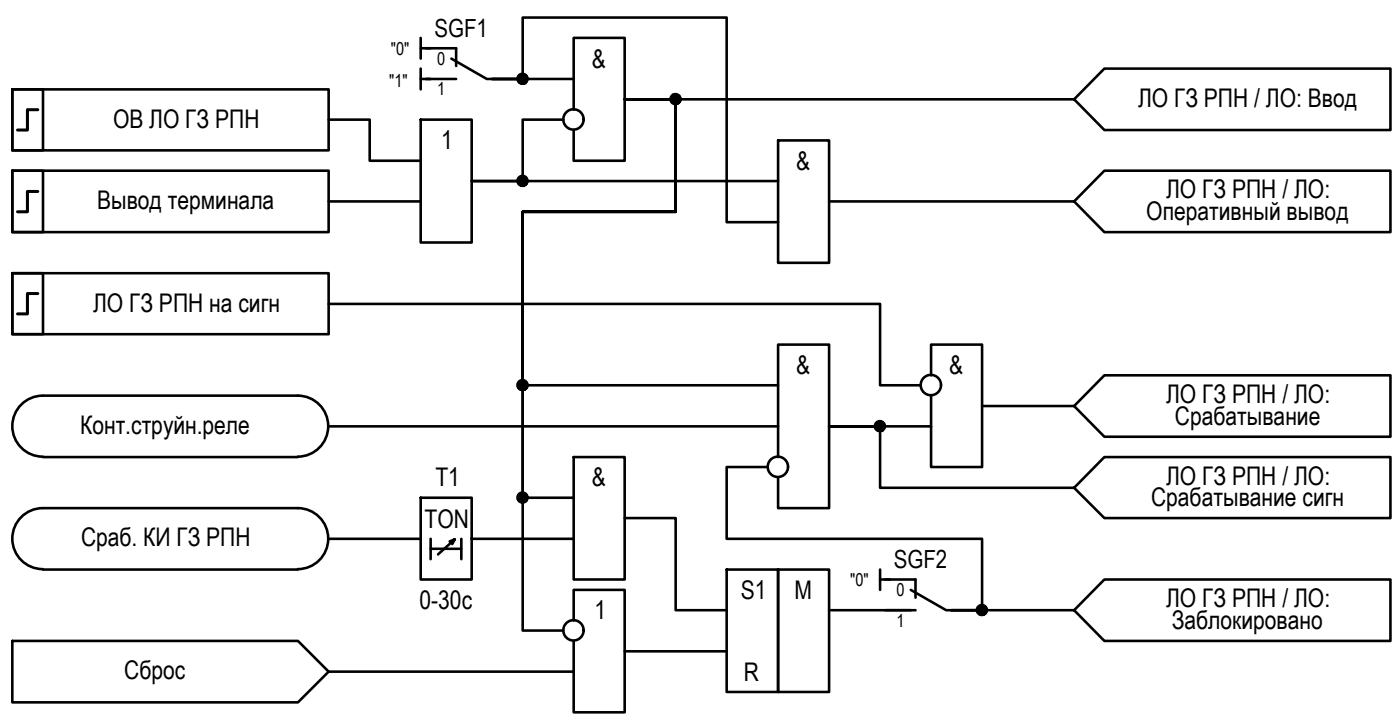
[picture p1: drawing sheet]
<svg xmlns="http://www.w3.org/2000/svg" width="137mm" height="71mm" viewBox="0 0 137 71" stroke-linecap="round" stroke-linejoin="round" font-family="sans-serif">
<!-- layer: 0 -->
<g fill="none" stroke="#000" stroke-width=".25">
<path d="M1.2 8.7h3v6h-3zM1.2 16.7h3v6h-3zM32.2 11.7h4v4h5M32.2 19.7h9M41.2 11.7h5v12h-5zM41.2 3.7v2M41.2 6.7v2M41.2 4.7h1M41.2 7.7h1M55.2 11.7h-4v6h-5h30M56.2 10.7v-7h5v12h-5v-3M56.2 7.7h-8h3v-6h20v20h5"/>
<path d="M61.2 9.7h5v11h-15v41h4M76.2 13.7h5v12h-5zM81.2 19.7h24M105.2 9.7h-44h5v11h-15v7M1.2 26.7h3v6h-3zM32.2 29.7h54v8h4M76.2 37.7h-25v-17h15v-11h-5h5v11h-15v28h5M91.2 36.7v-3h5v12h-5v-7M96.2 39.7h9M32.2 41.7h44M32.2 52.7h9M41.2 48.7h5v8h-5z"/>
<path d="M42.2 52.7v2M42.2 53.7h3M44 53l.6-.2-1.7 1.5M44.6 52.8l-.3 .4M45.2 52.7v2M46.2 52.7h.1M46.2 52.7h10M56.2 44.7h5v12h-5zM61.2 50.7h5v9h5M71.2 55.7h5v12h-5zM75.2 45.7h-4v7h25v7h-3h12M76.2 55.7h5v12h-5z"/>
<path d="M76.2 44.7v-11h5v16h-5v-3M81.2 59.7h8M86.2 55.7v2M86.2 56.7h1M91.2 41.7h-10h5v6h19M32.2 65.7h24M56.2 60.7v-3h5v12h-5v-7M61.2 63.7h10"/>
<circle cx="51.2" cy="17.7" r=".49"/>
<circle cx="51.2" cy="7.7" r=".49"/>
<circle cx="56.2" cy="11.7" r=".99"/>
<circle cx="66.2" cy="9.7" r=".49"/>
<circle cx="51.2" cy="37.7" r=".49"/>
<circle cx="91.2" cy="37.7" r=".99"/>
<circle cx="51.2" cy="48.7" r=".49"/>
<circle cx="76.2" cy="45.7" r=".99"/>
<circle cx="86.2" cy="41.7" r=".49"/>
<circle cx="96.2" cy="59.7" r=".49"/>
<circle cx="56.2" cy="61.7" r=".99"/>
</g>
<path d="M41.7 4.7h3v1.8M41.7 7.7h3M44.2 5.7l3.5 2h3M86.7 56.7h3v1.8M86.7 59.7h3M89.2 57.7l3.5 2h3" fill="none" stroke="#000" stroke-width=".25"/>
<!-- layer: 0 -->
<g fill="#000" stroke="#000" stroke-width=".1">
<path d="M50.7 18h.9zM51.1 18.2h.2zM51.1 8.2h.2zM51.1 17.2h.1zM51.1 7.2h.1zM65.8 10h.8zM66.1 10.2h.2zM66.1 9.2h.2zM51.1 38.2h.2zM51.1 37.2h.1zM50.8 49h.8zM51.1 49.2h.2z"/>
<path d="M51.1 48.2h.1zM86 42.2h.3zM86.1 42.2h.2zM86.1 41.2h.2zM96.1 59.2h.1zM96.1 60.2h.2z"/>
<path d="M51.1 17.2l.2 .1zM51.1 17.3h.2z"/>
<path d="M51.1 18.2h.1zM51.1 18.2h.1z"/>
<path d="M51.1 7.2h.2zM51.1 7.2h.2z"/>
<path d="M51.1 8.2h.1zM51.1 8.2h.1z"/>
<path d="M51.1 17.3h.3zM51 17.3h.4z"/>
<path d="M51.1 7.2l.3 .1zM51.1 7.2l.3 .1z"/>
<path d="M51 17.3h.4zM51 17.3h.4z"/>
<path d="M51 18.2h.4zM51 18.2h.3z"/>
<path d="M51 7.3h.4zM51 7.3h.4z"/>
<path d="M51 8.2h.4zM51 8.2h.3z"/>
<path d="M51 17.3h.5zM51 17.3h.5z"/>
<path d="M51 18.2h.4zM51 18.2h.4z"/>
<path d="M51 7.3h.5zM51 7.3h.5z"/>
<path d="M51 8.2h.4zM51 8.2h.4z"/>
<path d="M50.9 17.3h.6zM50.9 17.3h.6z"/>
<path d="M50.9 18.1h.6zM50.9 18.1l.5 .1z"/>
<path d="M50.9 7.3h.6zM50.9 7.3h.6z"/>
<path d="M50.9 8.2h.6zM50.9 8.2h.5z"/>
<path d="M50.9 17.3h.6zM50.9 17.3h.6z"/>
<path d="M50.9 18.1h.6zM50.9 18.1h.6z"/>
<path d="M50.9 7.3h.6zM50.9 7.3h.6z"/>
<path d="M50.9 8.2h.6zM50.9 8.2h.6z"/>
<path d="M50.9 17.3l.7 .1zM50.9 17.3l.7 .1z"/>
<path d="M50.9 18.1h.6zM50.9 18.1h.6z"/>
<path d="M50.9 7.3l.7 .1zM50.9 7.3l.7 .1z"/>
<path d="M50.9 8.1h.6zM50.9 8.1l.6 .1z"/>
<path d="M50.9 17.4h.7zM50.9 17.4h.7z"/>
<path d="M50.8 17.4l.8 .1zM50.8 17.4l.8 .1z"/>
<path d="M50.8 18l.8 .1zM50.8 18l.8 .1z"/>
<path d="M50.9 18.1h.7zM50.9 18.1h.6z"/>
<path d="M50.9 7.4h.7zM50.9 7.4h.7z"/>
<path d="M50.8 7.4l.8 .1zM50.8 7.4l.8 .1z"/>
<path d="M50.8 8l.8 .1zM50.8 8l.8 .1z"/>
<path d="M50.9 8.1h.7zM50.9 8.1h.6z"/>
<path d="M50.8 17.5h.8zM50.8 17.5h.8z"/>
<path d="M50.7 17.5l1 .1zM50.7 17.5l1 .1z"/>
<path d="M50.8 18h.8zM50.8 18h.8z"/>
<path d="M50.8 7.5h.8zM50.8 7.5h.8z"/>
<path d="M50.7 7.5l1 .1zM50.7 7.5l1 .1z"/>
<path d="M50.7 7.9l.9 .1zM50.7 7.9l.9 .1z"/>
<path d="M50.8 8h.8zM50.8 8h.8z"/>
<path d="M50.7 17.6h1zM50.7 17.6h1z"/>
<path d="M50.7 17.6h1zM50.7 17.6h1z"/>
<path d="M50.7 17.8l1 .1zM50.7 17.8l1 .1z"/>
<path d="M50.7 17.9l.9 .1 .1-.1zM50.7 17.9l.9 .1h-.9zM50.7 18h.9z"/>
<path d="M50.7 7.6h1zM50.7 7.6h1z"/>
<path d="M50.7 7.6h1zM50.7 7.6h1z"/>
<path d="M50.7 7.9h1zM50.7 7.9h1z"/>
<path d="M50.7 7.9h1zM50.7 7.9h.9z"/>
<path d="M50.7 17.6l1 .1zM50.7 17.6l1 .1z"/>
<path d="M50.7 17.7h1zM50.7 17.7h1z"/>
<path d="M50.7 17.7l1 .1zM50.7 17.7l1 .1z"/>
<path d="M50.7 17.8h1zM50.7 17.8h1z"/>
<path d="M50.7 17.8h1zM50.7 17.8h1z"/>
<path d="M50.7 7.6l1 .1zM50.7 7.6l1 .1z"/>
<path d="M50.7 7.7h1zM50.7 7.7h1z"/>
<path d="M50.7 7.7l1 .1zM50.7 7.7l1 .1z"/>
<path d="M50.7 7.8h1zM50.7 7.8h1z"/>
<path d="M50.7 7.8h1zM50.7 7.8l1 .1z"/>
<path d="M66.1 10.2h.2zM66.1 10.2h.2z"/>
<path d="M66.1 9.2l.2 .1zM66.1 9.2l.2 .1z"/>
<path d="M66.1 9.3h.3zM66 9.3h.4z"/>
<path d="M66 10.2h.4zM66 10.2h.4z"/>
<path d="M66 10.2h.4zM66 10.2h.3z"/>
<path d="M66 9.3h.4zM66 9.3h.4z"/>
<path d="M66 9.3h.4zM65.9 9.3h.5z"/>
<path d="M65.9 9.3h.6zM65.9 9.3h.6z"/>
<path d="M65.9 10.1h.5zM65.9 10.1h.6z"/>
<path d="M65.9 10.1h.5zM65.9 10.1l.5 .1z"/>
<path d="M65.9 9.3h.6zM65.9 9.3h.6z"/>
<path d="M65.9 9.3l.7 .1zM65.9 9.3l.7 .1z"/>
<path d="M65.9 10.1h.6zM65.9 10.1h.6z"/>
<path d="M65.8 9.4h.8zM65.8 9.4h.8z"/>
<path d="M65.8 10.1h.8zM65.8 10.1h.7z"/>
<path d="M65.8 9.4l.8 .1zM65.8 9.4l.8 .1z"/>
<path d="M65.8 9.5h.9zM65.8 9.5h.9z"/>
<path d="M65.8 10h.8zM65.8 10l.8 .1z"/>
<path d="M65.8 9.5h.9zM65.8 9.5h.9z"/>
<path d="M65.7 9.5l1 .1zM65.7 9.5l1 .1z"/>
<path d="M65.7 9.9l1 .1zM65.7 9.9l1 .1z"/>
<path d="M65.8 10h.9zM65.8 10h.8zM65.8 10h.8z"/>
<path d="M65.7 9.6h1zM65.7 9.6h1z"/>
<path d="M65.7 9.6l1 .1zM65.7 9.6l1 .1z"/>
<path d="M65.7 9.7h1zM65.7 9.7h1z"/>
<path d="M65.7 9.7l1 .1zM65.7 9.7l1 .1z"/>
<path d="M65.7 9.8h1zM65.7 9.8h1z"/>
<path d="M65.7 9.8h1zM65.7 9.8h1z"/>
<path d="M65.7 9.8l1 .1v-.1zM65.7 9.8l1 .1h-1z"/>
<path d="M51.1 37.2h.2zM51.1 37.2h.2z"/>
<path d="M51.1 38.2h.1zM51.1 38.2h.1z"/>
<path d="M51.1 37.2h.3zM51 37.2h.4z"/>
<path d="M51 37.2l.4 .1zM51 37.2l.4 .1z"/>
<path d="M51 38.2h.4zM51 38.2h.3z"/>
<path d="M51 37.3h.5zM50.9 37.3h.6z"/>
<path d="M51 38.2h.4zM51 38.2h.4z"/>
<path d="M50.9 37.3h.6zM50.9 37.3h.6z"/>
<path d="M50.9 38.2h.6zM50.9 38.2h.5z"/>
<path d="M50.9 37.3l.6 .1zM50.9 37.3l.6 .1z"/>
<path d="M50.9 38.1h.6zM50.9 38.1l.6 .1z"/>
<path d="M50.9 38.1h.6zM50.9 38.1h.7z"/>
<path d="M50.9 38.1h.6zM50.9 38.1h.6z"/>
<path d="M50.9 37.4h.7zM50.9 37.4h.7z"/>
<path d="M50.9 37.4h.7zM50.9 37.4h.7z"/>
<path d="M50.8 37.4h.8zM50.8 37.4h.8z"/>
<path d="M50.8 38l.8 .1zM50.8 38l.8 .1z"/>
<path d="M50.8 37.4l.8 .1zM50.8 37.4l.8 .1z"/>
<path d="M50.7 37.5h1zM50.7 37.5h1z"/>
<path d="M50.7 38h.9zM50.7 38h.9z"/>
<path d="M50.8 38h.8zM50.8 38h.8z"/>
<path d="M50.7 37.5l1 .1zM50.7 37.5l1 .1z"/>
<path d="M50.7 37.6h1zM50.7 37.6h1z"/>
<path d="M50.7 37.9h1zM50.7 37.9h1z"/>
<path d="M50.7 37.9h1zM50.7 37.9l.9 .1z"/>
<path d="M50.7 37.6l1 .1zM50.7 37.6l1 .1z"/>
<path d="M50.7 37.7h1zM50.7 37.7h1z"/>
<path d="M50.7 37.7l1 .1v-.1zM50.7 37.7l1 .1h-1z"/>
<path d="M50.7 37.8h1zM50.7 37.8h1z"/>
<path d="M50.7 37.8h1zM50.7 37.8l1 .1z"/>
<path d="M51.1 48.2h.2zM51.1 48.2h.2z"/>
<path d="M51.1 49.2h.1zM51.1 49.2h.1z"/>
<path d="M51.1 48.2h.3zM51 48.2h.4z"/>
<path d="M51 48.2l.4 .1zM51 48.2l.4 .1z"/>
<path d="M51 49.2h.4zM51 49.2h.3z"/>
<path d="M51 48.3h.5zM50.9 48.3h.6z"/>
<path d="M51 49.2h.4zM51 49.2h.4z"/>
<path d="M50.9 48.3h.6zM50.9 48.3h.6z"/>
<path d="M50.9 49.1h.6zM50.9 49.1l.5 .1z"/>
<path d="M50.9 48.3h.6zM50.9 48.3h.6z"/>
<path d="M50.9 49.1h.6zM50.9 49.1h.6z"/>
<path d="M50.9 48.3l.7 .1zM50.9 48.3l.7 .1z"/>
<path d="M50.9 49.1h.6zM50.9 49.1h.6z"/>
<path d="M50.9 48.4h.7zM50.9 48.4h.7z"/>
<path d="M50.8 48.4l.8 .1zM50.8 48.4l.8 .1z"/>
<path d="M50.9 49h.7zM50.9 49l.6 .1z"/>
<path d="M50.8 48.5h.8zM50.8 48.5h.8z"/>
<path d="M50.7 48.5h1zM50.7 48.5h1z"/>
<path d="M50.7 49h.9zM50.7 49h.9z"/>
<path d="M50.8 49h.8zM50.8 49h.8zM50.8 49h.8z"/>
<path d="M50.7 48.5l1 .1zM50.7 48.5l1 .1z"/>
<path d="M50.7 48.6h1zM50.7 48.6h1z"/>
<path d="M50.7 48.9h1zM50.7 48.9h1z"/>
<path d="M50.7 48.9h1zM50.7 48.9l.9 .1z"/>
<path d="M50.7 48.6l1 .1zM50.7 48.6l1 .1z"/>
<path d="M50.7 48.7h1zM50.7 48.7h1z"/>
<path d="M50.7 48.7l1 .1zM50.7 48.7l1 .1z"/>
<path d="M50.7 48.8h1zM50.7 48.8h1z"/>
<path d="M50.7 48.8l1 .1v-.1zM50.7 48.8l1 .1h-1z"/>
<path d="M86.1 42.2h.2zM86.1 42.2h.2z"/>
<path d="M86.1 41.2h.2zM86.1 41.2h.2z"/>
<path d="M86.1 41.2l.2 .1zM86.1 41.2l.2 .1z"/>
<path d="M86 41.3h.4zM86 41.3h.4z"/>
<path d="M86 41.3h.5zM86 41.3h.5z"/>
<path d="M86 42.2h.4zM86 42.2h.3zM86 42.2h.3z"/>
<path d="M86 41.3h.5zM85.9 41.3h.6z"/>
<path d="M86 42.1h.5zM86 42.1l.4 .1z"/>
<path d="M85.9 41.3h.6zM85.9 41.3h.6z"/>
<path d="M85.9 41.3l.7 .1zM85.9 41.3l.7 .1z"/>
<path d="M85.9 42.1h.6zM85.9 42.1h.6z"/>
<path d="M85.9 42.1h.6zM85.9 42.1h.6z"/>
<path d="M85.8 41.4h.8zM85.8 41.4h.8z"/>
<path d="M85.8 42.1h.8zM85.8 42.1h.7z"/>
<path d="M85.8 41.4l.8 .1zM85.8 41.4l.8 .1z"/>
<path d="M85.8 42h.8zM85.8 42l.8 .1z"/>
<path d="M85.8 41.5h.8zM85.8 41.5h.8z"/>
<path d="M85.7 41.5l1 .1zM85.7 41.5l1 .1z"/>
<path d="M85.7 41.9l.9 .1zM85.7 41.9l.9 .1z"/>
<path d="M85.8 42h.8zM85.8 42h.8z"/>
<path d="M85.7 41.6h1zM85.7 41.6h1z"/>
<path d="M85.7 41.6h1zM85.7 41.6h1z"/>
<path d="M85.7 41.6l1 .1zM85.7 41.6l1 .1z"/>
<path d="M85.7 41.7h1zM85.7 41.7h1z"/>
<path d="M85.7 41.8h1zM85.7 41.8h1z"/>
<path d="M85.7 41.8l1 .1zM85.7 41.8l1 .1z"/>
<path d="M85.7 41.9h1zM85.7 41.9h1z"/>
<path d="M85.7 41.9h1zM85.7 41.9h.9z"/>
<path d="M85.7 41.7h1zM85.7 41.7l1 .1z"/>
<path d="M96.1 59.2h.2zM96.1 59.2h.2z"/>
<path d="M96.1 59.2h.3zM96 59.2h.4z"/>
<path d="M96 59.2h.4zM96 59.2h.4z"/>
<path d="M96 59.2l.5 .1zM96 59.2l.5 .1z"/>
<path d="M95.9 59.3h.6zM95.9 59.3h.6z"/>
<path d="M95.9 59.3h.6zM95.9 59.3h.6z"/>
<path d="M95.9 59.3l.7 .1zM95.9 59.3l.7 .1z"/>
<path d="M95.9 59.4h.7zM95.9 59.4h.7z"/>
<path d="M95.8 59.4l.8 .1zM95.8 59.4l.8 .1z"/>
<path d="M95.8 59.5h.8zM95.8 59.5h.8z"/>
<path d="M95.7 59.5h1zM95.7 59.5h1z"/>
<path d="M95.7 59.9l.9 .1zM95.7 59.9l.9 .1z"/>
<path d="M95.8 60h.8zM95.8 60h.8z"/>
<path d="M95.7 59.5l1 .1zM95.7 59.5l1 .1z"/>
<path d="M95.7 59.6h1zM95.7 59.6h1z"/>
<path d="M95.7 59.8l1 .1zM95.7 59.8l1 .1z"/>
<path d="M95.7 59.9h1zM95.7 59.9h.9z"/>
<path d="M95.7 59.6l1 .1zM95.7 59.6l1 .1z"/>
<path d="M95.7 59.7h1zM95.7 59.7h1z"/>
<path d="M95.7 59.7l1 .1zM95.7 59.7l1 .1z"/>
<path d="M95.7 59.8h1zM95.7 59.8h1z"/>
<path d="M95.7 59.8h1zM95.7 59.8h1z"/>
<path d="M96.1 60.2h.1zM96.1 60.2h.1z"/>
<path d="M96 60.2h.4zM96 60.2h.3z"/>
<path d="M96 60.2h.4zM96 60.2h.4z"/>
<path d="M95.9 60.1h.6zM95.9 60.1l.5 .1z"/>
<path d="M95.9 60.1h.6zM95.9 60.1h.6z"/>
<path d="M95.9 60.1h.6zM95.9 60.1h.6z"/>
<path d="M95.8 60l.8 .1zM95.8 60l.8 .1z"/>
<path d="M95.9 60.1h.7zM95.9 60.1h.6z"/>
</g>
<path d="M3.7 10.7h-1v2h-1M3.7 18.7h-1v2h-1M3.7 28.7h-1v2h-1" fill="none" stroke="#000" stroke-width=".3"/>
<!-- layer: TEXT -->
<g fill="none" stroke="#000" stroke-width=".25">
<path d="M1.2 8.7h31v6h-31zM1.2 16.7h31v6h-31zM108.2 6.7h28v6h-28l-3-3zM108.2 16.7h28v6h-28l-3-3zM1.2 26.7h31v6h-31zM29.2 38.7a2.98 2.98 0 0 1 3 3 2.98 2.98 0 0 1-3 3M29.2 38.7h-25a2.98 2.98 0 0 0-3 3 2.98 2.98 0 0 0 3 3M108.2 36.7h28v6h-28l-3-3zM4.2 44.7h25M4.2 55.7h25M29.2 49.7a2.98 2.98 0 0 1 3 3 2.98 2.98 0 0 1-3 3M29.2 49.7h-25a2.98 2.98 0 0 0-3 3 2.98 2.98 0 0 0 3 3"/>
<path d="M108.2 44.7h28v6h-28l-3-3zM108.2 56.7h28v6h-28l-3-3zM1.2 62.7h28l3 3-3 3h-28z"/>
</g>
<g font-size="2.5">
<text x="58" y="6.6">&amp;</text>
<text x="111.5" y="10.5">ЛО ГЗ РПН / ЛО: Ввод</text>
<text x="11.1" y="12.5">ОВ ЛО ГЗ РПН</text>
<text x="43.2" y="14.6">1</text>
<text x="78" y="16.6">&amp;</text>
<text x="9.5" y="20.5">Вывод терминала</text>
<text x="112.3" y="21.6">Оперативный вывод</text>
<text x="114.2" y="19.4">ЛО ГЗ РПН / ЛО:</text>
<text x="9.1" y="30.5">ЛО ГЗ РПН на сигн</text>
<text x="78" y="36.6">&amp;</text>
<text x="93" y="36.6">&amp;</text>
<text x="114.2" y="39.4">ЛО ГЗ РПН / ЛО:</text>
<text x="115.1" y="41.6">Срабатывание</text>
<text x="7.9" y="42.5">Конт.струйн.реле</text>
<text x="42.7" y="47.6">T1</text>
<text x="58" y="47.6">&amp;</text>
<text x="114.2" y="47.4">ЛО ГЗ РПН / ЛО:</text>
<text x="7.9" y="53.4">Сраб. КИ ГЗ РПН</text>
<text x="41.6" y="51.6">TON</text>
<text x="112.8" y="49.6">Срабатывание сигн</text>
<text x="41.1" y="59.6">0-30с</text>
<text x="72.6" y="58.6">S1</text>
<text x="77.8" y="58.6">М</text>
<text x="114.2" y="59.4">ЛО ГЗ РПН / ЛО:</text>
<text x="58.2" y="60.6">1</text>
<text x="114.8" y="61.5">Заблокировано</text>
<text x="12.2" y="66.5">Сброс</text>
<text x="72.9" y="66.6">R</text>
</g>
<g font-size="2.4">
<text x="42.6" y="3.6">SGF1</text>
<text x="87.6" y="55.6">SGF2</text>
</g>
<g font-size="1.7">
<text x="38.3" y="5.4">&quot;0&quot;</text>
<text x="38.1" y="8.5">&quot;1&quot;</text>
<text x="42.8" y="6.3">0</text>
<text x="42.8" y="9.3">1</text>
<text x="83.3" y="57.3">&quot;0&quot;</text>
<text x="87.8" y="58.4">0</text>
<text x="87.8" y="61.3">1</text>
</g>
</svg>
